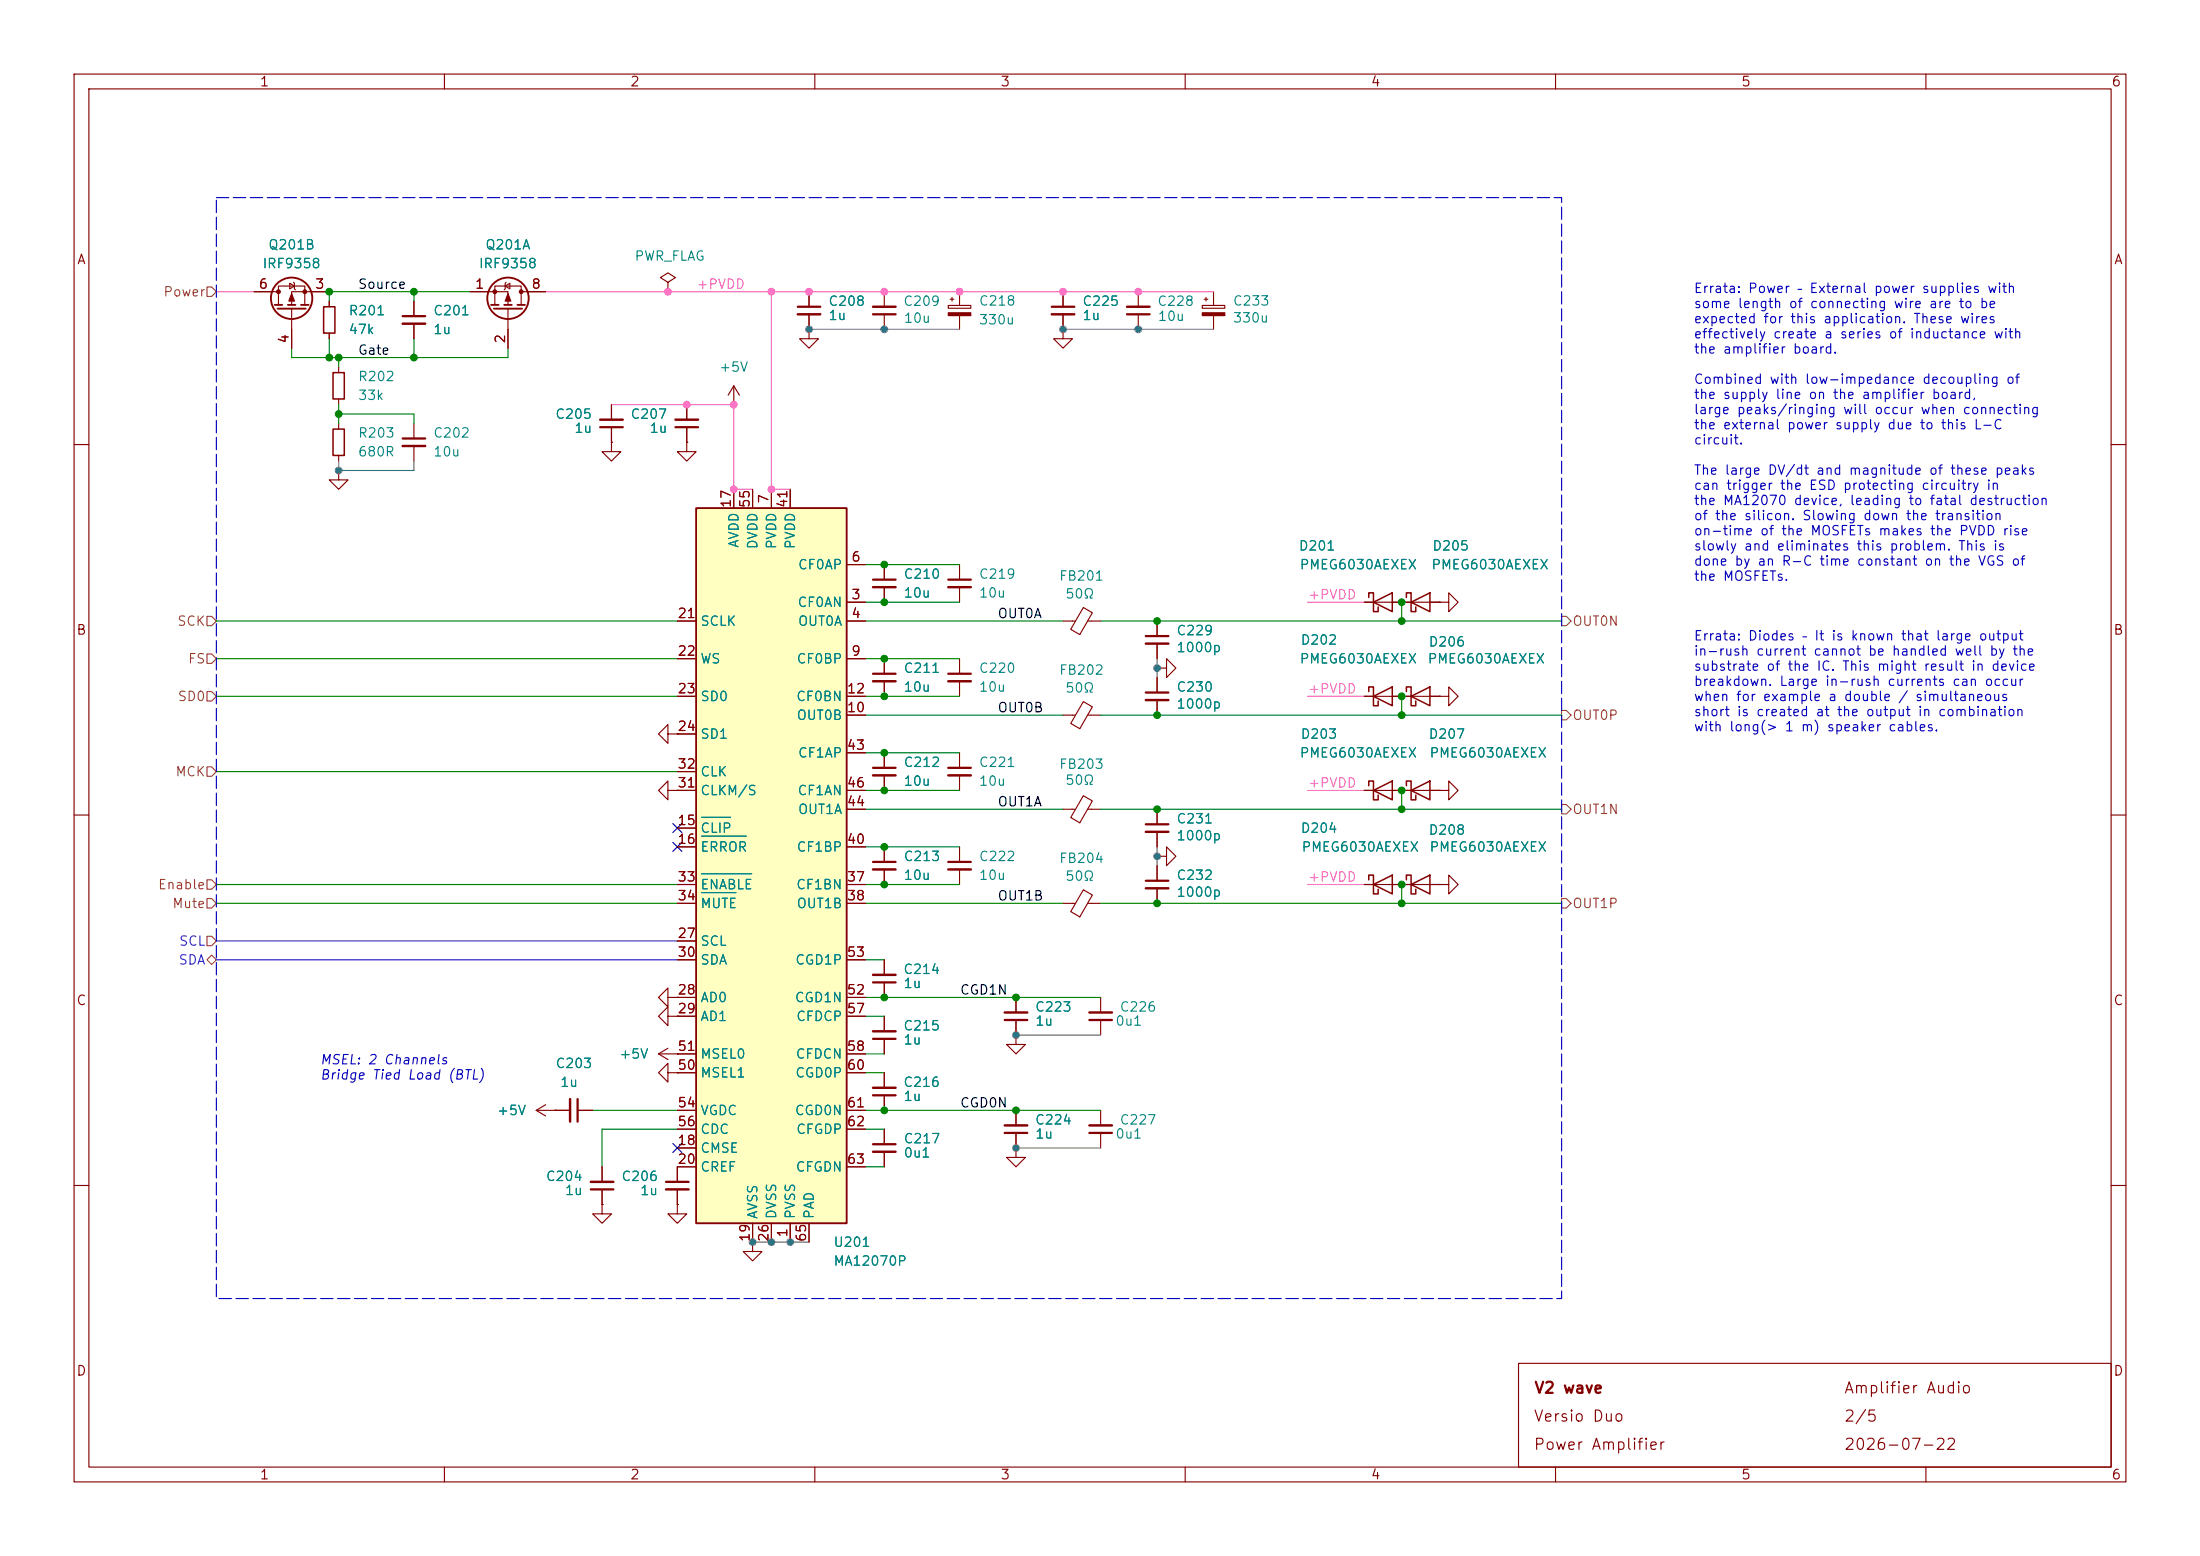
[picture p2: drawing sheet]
<svg xmlns="http://www.w3.org/2000/svg" width="297mm" height="210mm" viewBox="0 0 297 210" stroke-linecap="round" stroke-linejoin="round" font-family="sans-serif">
<g fill="none" stroke="#840000" stroke-width=".15">
<path d="M10 10h277v190h-277zM12 12h273v186h-273zM60 10v2M110 10v2M160 10v2M210 10v2M260 10v2M34.3 39.4h3.3M39.1 38.2l.7 .4-.7 .4zM39.6 38.1l.2 .1v.8l.1 .1M44.4 39.4h-5v1.7M90.2 38.1l1-.6-1-.7-1 .7 1 .6v1.3"/>
<path d="M90.2 39.4h.1M119.4 39.4v2M37.6 41.1v-2.5h3.5v2.5M39.4 41.7v5.3M45.7 57.2v.7M99.1 54.6h.1M99.1 52.1l-.8 1.2M99.1 52.1l.7 1.2M99.1 52.1v2.5M119.4 42.4v2.1M10 60h2M45.7 61.5v.7"/>
<path d="M285 60h2M156.2 90.2h1.3v-1.3l1.2 1.3-1.2 1.2v-1.2M156.2 90.2h.1M156.2 83.8v2.1M156.2 86.9v2M156.2 91.4v2.1M156.2 94.5v2M184.1 94h10.2M184.1 81.3h10.2M194.3 81.3h1.3v-1.3l1.2 1.3-1.2 1.3v-1.3M194.3 81.3h.1M194.3 94h1.3v-1.3l1.2 1.3-1.2 1.3v-1.3"/>
<path d="M194.3 94h.1M10 110h2M90.2 106.7v-1.3l-1.3 1.3 1.3 1.3v-1.3h1.2M91.4 106.7h.1M129.5 114.3v2M129.5 117.3v2.1M156.2 109.2v2.1M156.2 112.3v2M184.1 119.4h10.2M189.2 106.7h5.1M194.3 119.4h1.3v-1.3l1.2 1.3-1.2 1.3v-1.3M194.3 119.4h.1"/>
<path d="M194.3 106.7h1.3v-1.3l1.2 1.3-1.2 1.3v-1.3M194.3 106.7h.1M285 110h2M90.2 137.2v-1.3l-1.3 1.3 1.3 1.2v-1.2h1.2M90.2 134.6v-1.2l-1.3 1.2 1.3 1.3v-1.3h1.2M91.4 137.2h.1M91.4 134.6h.1M119.4 129.5v2.1M119.4 132.6v2M119.4 137.2v2M137.2 139.7v1.3h1.2l-1.2 1.2-1.3-1.2h1.3M137.2 139.7h.1"/>
<path d="M137.2 134.6v2.1M137.2 137.7v2M90.2 144.8v-1.3l-1.3 1.3 1.3 1.3v-1.3h1.2M91.4 144.8h.1M119.4 140.2v2M119.4 144.8v2M119.4 147.8v2.1M119.4 152.4v2M119.4 155.4v2.1M137.2 154.9v1.3h1.2l-1.2 1.3-1.3-1.3h1.3M137.2 154.9h.1M137.2 149.9v2"/>
<path d="M137.2 152.9v2M148.6 149.9v2M148.6 152.9v2M10 160h2M91.4 162.6v1.2h1.3l-1.3 1.3-1.2-1.3h1.2M91.4 162.6h.1M285 160h2M60 198v2M110 198v2M160 198v2M205 184h80v14h-80zM210 198v2"/>
<path d="M260 198v2"/>
</g>
<g fill="none" stroke="#840000" stroke-width=".2">
<path d="M45 57.9h1.5v3.6h-1.5zM184.8 93.3v-.6h.6v2.6h.7v-.7M184.8 80.6v-.6h.6v2.6h.7v-.7M185.4 94l2.6-1.3v2.6zM185.4 81.3l2.6-1.3v2.6zM189.9 80.6v-.6h.6v2.6h.6v-.7M189.9 93.3v-.6h.6v2.6h.6v-.7M190.5 81.3l2.5-1.3v2.6zM190.5 94l2.5-1.3v2.6zM184.8 118.7v-.6h.6v2.6h.7v-.7M185.4 119.4l2.6-1.3v2.6zM189.9 118.7v-.6h.6v2.6h.6v-.7"/>
<path d="M189.9 106v-.6h.6v2.6h.6v-.7M190.5 119.4l2.5-1.3v2.6zM190.5 106.7l2.5-1.3v2.6z"/>
</g>
<path d="M117.9 42.4h3M154.7 93.5h3M154.7 85.9h3M128 116.3h3.1M154.7 111.3h3M117.9 132.6h3M135.6 137.7h3.1M117.9 140.2h3M117.9 154.4h3M117.9 147.8h3M135.6 152.9h3.1M147.1 152.9h3" fill="none" stroke="#840000" stroke-width=".3"/>
<path d="M117.9 41.4h3M154.7 94.5h3M154.7 86.9h3M128 117.3h3.1M154.7 112.3h3M117.9 131.6h3M117.9 139.2h3M135.6 136.7h3.1M117.9 155.4h3M117.9 146.8h3M135.6 151.9h3.1M147.1 151.9h3" fill="none" stroke="#840000" stroke-width=".33"/>
<g fill="none" stroke="#840000" stroke-width=".25">
<path d="M37.1 41.1h1M37.5 41.7h3.8M38.9 41.1h1M40.6 41.1h1.1"/>
<circle cx="39.4" cy="40.3" r="2.79"/>
</g>
<g fill="#840000" stroke="#840000" stroke-width=".15">
<path d="M39.4 39.6l.4 1h-.8z"/>
<circle cx="37.6" cy="39.4" r=".25"/>
<circle cx="41.1" cy="39.4" r=".25"/>
</g>
<path d="M94 68.6h20.3v96.5h-20.3z" fill="#ffffc2"/>
<g fill="none" stroke="#840000" stroke-width=".25">
<path d="M66.3 41.1h1M66.7 41.7h3.8M68.1 41.1h1M69.8 41.1h1.1M94 68.6h20.3v96.5h-20.3z"/>
<circle cx="68.6" cy="40.3" r="2.79"/>
</g>
<g fill="none" stroke="#840000" stroke-width=".15">
<path d="M34.3 39.4h2.5M41.9 39.4h2.5M63.5 39.4h5.1v1.7M68.2 38.6l.6-.4v.8zM68.3 38.1l-.1 .1v.8l-.1 .1M70.4 39.4h3.3M109.2 39.4v2M129.5 39.4v1.8M143.5 39.4v2M153.7 39.4v2M163.8 39.4v1.8M39.4 44.5v2.5"/>
<path d="M44.4 40.6v.8M44.4 45v.7M45.7 49.5v.8M45.7 53.8v.8M55.9 40.6v2.1M55.9 43.7v2M55.9 57.2v2M66.8 41.1v-2.5h3.6v2.5M68.6 41.7v5.3M82.5 59.7v1.3h1.3l-1.3 1.2-1.2-1.2h1.2M82.5 59.7h.1M82.5 54.6v2"/>
<path d="M82.5 57.7v2M92.7 59.7v1.3h1.3l-1.3 1.2-1.3-1.2h1.3M92.7 59.7h.1M92.7 54.6v2M92.7 57.7v2M109.2 44.5v1.2h1.3l-1.3 1.3-1.3-1.3h1.3M109.2 44.5h.1M109.2 42.4v2.1M128 41.2h3.1v.4h-3.1zM128.3 40.4h.5M128.5 40.1v.5M129.5 42.6v1.9"/>
<path d="M143.5 44.5v1.2h1.3l-1.3 1.3-1.3-1.3h1.3M143.5 44.5h.1M143.5 42.4v2.1M153.7 42.4v2.1M162.3 41.2h3.1v.4h-3.1zM162.6 40.4h.5M162.8 40.1v.5M163.8 42.6v1.9M45.7 63.5v1.3h1.3l-1.3 1.2-1.3-1.2h1.3M45.7 63.5h.1M55.9 60.2v2M99.1 66v2.6"/>
<path d="M101.6 66v2.6M104.1 66v2.6M106.7 66v2.6M114.3 76.2h2.5M119.4 76.2v2M119.4 79.2v2.1M129.5 76.2v2M129.5 79.2v2.1M90.2 99.1v-1.3l-1.3 1.3 1.3 1.2v-1.2h1.2M91.4 99.1h.1M91.4 83.8h2.6M91.4 88.9h2.6"/>
<path d="M91.4 94h2.6M91.4 99.1h2.6M114.3 81.3h2.5M114.3 83.8h2.5M114.3 88.9h2.5M114.3 96.5h2.5M114.3 94h2.5M119.4 88.9v2M119.4 91.9v2.1M129.5 88.9v2M129.5 91.9v2.1M143.5 83.8h1.7"/>
<path d="M143.5 96.5h1.7M146.3 94.7l1.2 .7-1.7 2.9-1.2-.7zM146.3 82l1.2 .7-1.7 2.9-1.2-.7zM146.8 83.8h1.8M146.8 96.5h1.8M156.2 90.2h.1M156.2 83.8v2.1M156.2 86.9v2M156.2 91.4v2.1M156.2 94.5v2M184.1 81.3h1.3M184.1 94h1.3"/>
<path d="M188 81.3h2.5M188 94h2.5M193 81.3h1.3M193 94h1.3M194.3 94h.1M194.3 81.3h.1M91.4 106.7h.1M91.4 111.8h2.6M91.4 114.3h2.6M91.4 106.7h2.6M91.4 104.1h2.6M91.4 119.4h2.6"/>
<path d="M114.3 114.3h2.5M114.3 106.7h2.5M114.3 119.4h2.5M114.3 101.6h2.5M114.3 109.2h2.5M119.4 101.6v2M119.4 104.6v2.1M119.4 114.3v2M119.4 117.3v2.1M129.5 101.6v2M129.5 104.6v2.1M143.5 109.2h1.7"/>
<path d="M146.3 107.4l1.2 .7-1.7 2.9-1.2-.7zM146.8 109.2h1.8M156.2 115.6h1.3v-1.3l1.2 1.3-1.2 1.2v-1.2M156.2 115.6h.1M156.2 109.2v2.1M156.2 112.3v2M156.2 116.8v2.1M156.2 119.9v2M184.1 106.7h6.4M184.1 119.4h1.3M188 119.4h2.5M193 106.7h1.3"/>
<path d="M193 119.4h1.3M194.3 106.7h.1M194.3 119.4h.1M91.4 137.2h.1M91.4 134.6h.1M91.4 127h2.6M91.4 134.6h2.6M91.4 137.2h2.6M91.4 129.5h2.6M91.4 121.9h2.6M114.3 134.6h2.5M114.3 137.2h2.5"/>
<path d="M114.3 129.5h2.5M114.3 121.9h2.5M119.4 129.5v2.1M119.4 132.6v2M119.4 137.2v2M137.2 139.7h.1M137.2 134.6v2.1M137.2 137.7v2M143.5 121.9h1.7M146.3 120.1l1.2 .7-1.7 2.9-1.2-.7zM146.8 121.9h1.8M148.6 134.6v2.1"/>
<path d="M148.6 137.7v2M72.4 149.9h4.6M72.4 149.9l1.3 .7M73.7 149.1l-1.3 .8M74.9 149.9h.1M78 149.9h2M81.3 157.5v2M88.9 142.2h5.1M88.9 142.2l1.3 .8M90.2 141.5l-1.3 .7M91.4 142.2h.1M91.4 144.8h.1"/>
<path d="M91.4 154.9h2.6M91.4 144.8h2.6M91.4 149.9h2.6M91.4 152.4h2.6M94 157.5h-2.6v2M114.3 157.5h2.5M114.3 144.8h2.5M114.3 142.2h2.5M114.3 149.9h2.5M114.3 152.4h2.5M119.4 140.2v2M119.4 144.8v2"/>
<path d="M119.4 147.8v2.1M119.4 152.4v2M119.4 155.4v2.1M137.2 154.9h.1M137.2 149.9v2M137.2 152.9v2M81.3 162.6v1.2h1.2l-1.2 1.3-1.3-1.3h1.3M81.3 162.6h.1M81.3 160.5v2.1M91.4 162.6h.1M91.4 160.5v2.1M101.6 167.6v1.3h1.3l-1.3 1.3-1.3-1.3h1.3"/>
<path d="M101.6 167.6h.1M101.6 165.1v2.5M104.1 165.1v2.5M106.7 165.1v2.5M109.2 165.1v2.5"/>
</g>
<path d="M94.7 110.3h3.9M94.7 112.9h6.1M94.7 117.9h6.8M94.7 120.5h4.7" fill="none" stroke="#008484" stroke-width=".15"/>
<g fill="none" stroke="#840000" stroke-width=".3">
<path d="M54.4 59.2h3M54.4 42.7h3M81 57.7h3.1M91.2 57.7h3M107.7 41.4h3M142 41.4h3M152.1 42.4h3.1M117.9 78.2h3M128 78.2h3.1M117.9 90.9h3M128 90.9h3.1M117.9 116.3h3"/>
<path d="M117.9 103.6h3M128 103.6h3.1M154.7 118.9h3M147.1 137.7h3M78 148.3v3.1M89.9 159.5h3.1M79.8 160.5h3"/>
</g>
<g fill="none" stroke="#840000" stroke-width=".33">
<path d="M54.4 43.7h3M81 56.6h3.1M91.2 56.6h3M107.7 42.4h3M142 42.4h3M152.1 41.4h3.1M54.4 60.2h3M117.9 79.2h3M128 79.2h3.1M117.9 91.9h3M128 91.9h3.1M117.9 117.3h3"/>
<path d="M117.9 104.6h3M128 104.6h3.1M154.7 119.9h3M147.1 136.7h3M77 148.3v3.1M79.8 159.5h3M89.9 160.5h3.1"/>
</g>
<path d="M43.7 41.4h1.5v3.6h-1.5zM45 50.3h1.5v3.5h-1.5zM184.8 106v-.6h.6v2.6h.7v-.7M185.4 106.7l2.6-1.3v2.6z" fill="none" stroke="#840000" stroke-width=".2"/>
<g fill="#840000" stroke="#840000" stroke-width=".15">
<path d="M68.6 39.6l.4 1h-.8z"/>
<path d="M162.3 42.2h3.1v.4h-3.1z"/>
<path d="M128 42.2h3.1v.4h-3.1z"/>
<circle cx="70.4" cy="39.4" r=".25"/>
<circle cx="66.8" cy="39.4" r=".25"/>
</g>
<g fill="none" stroke="#848400" stroke-width=".15">
<path d="M27.9 38.7h.7l.6 .7-.6 .6h-.7zM27.9 93.3h.7l.6 .7-.6 .6h-.7zM27.9 88.3h.7l.6 .6-.6 .6h-.7zM27.9 83.2h.7l.6 .6-.6 .7h-.7zM210.8 95.9h.7l.6 .6-.6 .7h-.7zM210.8 83.2h.7l.6 .6-.6 .7h-.7zM27.9 118.7h.7l.6 .7-.6 .6h-.7zM27.9 103.5h.7l.6 .6-.6 .7h-.7zM210.8 108.6h.7l.6 .6-.6 .7h-.7zM27.9 129.5l.7-.6 .6 .6-.6 .7zM27.9 121.3h.7l.6 .6-.6 .7h-.7zM27.9 126.4h.7l.6 .6-.6 .6h-.7z"/>
<path d="M210.8 121.3h.7l.6 .6-.6 .7h-.7z"/>
</g>
<path d="M29.2 39.4h5.1M73.7 39.4h90.1M104.1 39.4v26.6h2.6M82.5 54.6h16.6v11.4h2.5M176.5 94h7.6M176.5 81.3h7.6M176.5 106.7h7.6M176.5 119.4h7.6" fill="none" stroke="#ff5cbb" stroke-width=".15"/>
<g fill="none" stroke="#008400" stroke-width=".15">
<path d="M55.9 39.4v1.2M63.5 39.4h-19.1v1.2M39.4 47v1.3h29.2v-1.3M44.4 45.7v2.6M45.7 48.3v1.2M45.7 54.6v2.6M45.7 55.9h10.2v1.3M55.9 45.7v2.6M116.8 76.2h12.7M29.2 83.8h62.2M29.2 94h62.2M29.2 88.9h62.2"/>
<path d="M116.8 81.3h12.7M116.8 83.8h26.7M116.8 94h12.7M116.8 88.9h12.7M116.8 96.5h26.7M148.6 83.8h62.2M148.6 96.5h62.2M189.2 81.3v2.5M189.2 94v2.5M29.2 104.1h62.2M29.2 119.4h62.2M116.8 119.4h12.7"/>
<path d="M116.8 101.6h12.7M116.8 106.7h12.7M116.8 114.3h12.7M116.8 109.2h26.7M148.6 109.2h62.2M189.2 106.7v2.5M189.2 119.4v2.5M29.2 121.9h62.2M116.8 121.9h26.7M116.8 134.6h31.8M116.8 129.5h2.6M116.8 137.2h2.6"/>
<path d="M148.6 121.9h62.2M80 149.9h11.4M91.4 152.4h-10.1v5.1M116.8 157.5h2.6M116.8 149.9h31.8M116.8 152.4h2.6M116.8 144.8h2.6M116.8 142.2h2.6"/>
</g>
<path d="M109.2 44.5h20.3M143.5 44.5h20.3M45.7 62.2v1.3h10.2v-1.3M156.2 88.9v2.5M156.2 114.3v2.5M137.2 139.7h11.4M137.2 154.9h11.4M101.6 167.6h7.6" fill="none" stroke="#676767" stroke-width=".15"/>
<path d="M29.2 129.5h62.2M29.2 127h62.2" fill="none" stroke="#4e06ce" stroke-width=".15"/>
<path d="M90.8 113.7l1.2 1.2M90.8 111.2l1.2 1.2M92 113.7l-1.2 1.2M92 111.2l-1.2 1.2M90.8 154.3l1.2 1.2M92 154.3l-1.2 1.2" fill="none" stroke="#000084" stroke-width=".15"/>
<path d="M29.2 26.7h181.6v148.6h-181.6z" fill="none" stroke="#0000c2" stroke-width=".15" stroke-dasharray="1.7 .6"/>
<g fill="#008400" stroke="#008400" stroke-width=".14">
<circle cx="137.2" cy="149.9" r=".46"/>
<circle cx="119.4" cy="119.4" r=".46"/>
<circle cx="119.4" cy="149.9" r=".46"/>
<circle cx="137.2" cy="134.6" r=".46"/>
<circle cx="119.4" cy="134.6" r=".46"/>
<circle cx="44.4" cy="39.4" r=".46"/>
<circle cx="44.4" cy="48.3" r=".46"/>
<circle cx="55.9" cy="48.3" r=".46"/>
<circle cx="55.9" cy="39.4" r=".46"/>
<circle cx="45.7" cy="55.9" r=".46"/>
<circle cx="45.7" cy="48.3" r=".46"/>
<circle cx="156.2" cy="83.8" r=".46"/>
<circle cx="119.4" cy="76.2" r=".46"/>
<circle cx="119.4" cy="81.3" r=".46"/>
<circle cx="119.4" cy="101.6" r=".46"/>
<circle cx="119.4" cy="88.9" r=".46"/>
<circle cx="119.4" cy="114.3" r=".46"/>
<circle cx="119.4" cy="106.7" r=".46"/>
<circle cx="119.4" cy="94" r=".46"/>
<circle cx="189.2" cy="83.8" r=".46"/>
<circle cx="189.2" cy="94" r=".46"/>
<circle cx="189.2" cy="96.5" r=".46"/>
<circle cx="156.2" cy="96.5" r=".46"/>
<circle cx="189.2" cy="121.9" r=".46"/>
<circle cx="189.2" cy="106.7" r=".46"/>
<circle cx="189.2" cy="109.2" r=".46"/>
<circle cx="189.2" cy="119.4" r=".46"/>
<circle cx="189.2" cy="81.3" r=".46"/>
<circle cx="156.2" cy="109.2" r=".46"/>
<circle cx="156.2" cy="121.9" r=".46"/>
</g>
<g fill="#676767" stroke="#676767" stroke-width=".14">
<circle cx="137.2" cy="154.9" r=".46"/>
<circle cx="137.2" cy="139.7" r=".46"/>
<circle cx="104.1" cy="167.6" r=".46"/>
<circle cx="106.7" cy="167.6" r=".46"/>
<circle cx="101.6" cy="167.6" r=".46"/>
<circle cx="45.7" cy="63.5" r=".46"/>
<circle cx="143.5" cy="44.5" r=".46"/>
<circle cx="153.7" cy="44.5" r=".46"/>
<circle cx="119.4" cy="44.5" r=".46"/>
<circle cx="109.2" cy="44.5" r=".46"/>
<circle cx="156.2" cy="90.2" r=".46"/>
<circle cx="156.2" cy="115.6" r=".46"/>
</g>
<g fill="#ff5cbb" stroke="#ff5cbb" stroke-width=".14">
<circle cx="90.2" cy="39.4" r=".46"/>
<circle cx="92.7" cy="54.6" r=".46"/>
<circle cx="153.7" cy="39.4" r=".46"/>
<circle cx="143.5" cy="39.4" r=".46"/>
<circle cx="129.5" cy="39.4" r=".46"/>
<circle cx="99.1" cy="66" r=".46"/>
<circle cx="104.1" cy="66" r=".46"/>
<circle cx="99.1" cy="54.6" r=".46"/>
<circle cx="119.4" cy="39.4" r=".46"/>
<circle cx="109.2" cy="39.4" r=".46"/>
<circle cx="104.1" cy="39.4" r=".46"/>
</g>
<g font-size="1.5" fill="#840000">
<text x="207" y="188.4">V2 wave</text>
<text x="248.9" y="188.4">Amplifier Audio</text>
<text x="206.9" y="192.3">Versio Duo</text>
<text x="206.9" y="196.1">Power Amplifier</text>
<text x="248.9" y="196.1">2026-07-22</text>
<text x="248.9" y="192.3">2/5</text>
</g>
<g font-size="1.3" fill="#840000">
<text x="35" y="12">1</text>
<text x="85" y="12">2</text>
<text x="135" y="12">3</text>
<text x="185" y="12">4</text>
<text x="235" y="12">5</text>
<text x="285" y="12">6</text>
<text x="10.3" y="36">A</text>
<text x="285.3" y="36">A</text>
<text x="34.8" y="39.3">6</text>
<text x="42.4" y="39.3">3</text>
<text x="64" y="39.3">1</text>
<text x="71.7" y="39.3">8</text>
<text x="39.3" y="46.5" transform="rotate(-90 39.3 46.5)">4</text>
<text x="68.5" y="46.5" transform="rotate(-90 68.5 46.5)">2</text>
<text x="99" y="68.6" transform="rotate(-90 99 68.6)">17</text>
<text x="101.5" y="68.6" transform="rotate(-90 101.5 68.6)">55</text>
<text x="104.1" y="68" transform="rotate(-90 104.1 68)">7</text>
<text x="106.6" y="68.6" transform="rotate(-90 106.6 68.6)">41</text>
<text x="114.8" y="76.1">6</text>
<text x="91.4" y="83.7">21</text>
<text x="114.8" y="81.2">3</text>
<text x="114.8" y="83.7">4</text>
<text x="10.2" y="86">B</text>
<text x="91.4" y="88.8">22</text>
<text x="114.8" y="88.8">9</text>
<text x="285.2" y="86">B</text>
<text x="91.4" y="93.9">23</text>
<text x="114.2" y="93.9">12</text>
<text x="91.4" y="99">24</text>
<text x="114.2" y="96.4">10</text>
<text x="114.2" y="101.5">43</text>
<text x="91.4" y="106.6">31</text>
<text x="91.4" y="104.1">32</text>
<text x="114.2" y="106.6">46</text>
<text x="91.4" y="111.7">15</text>
<text x="114.2" y="109.1">44</text>
<text x="91.4" y="114.2">16</text>
<text x="91.4" y="119.3">33</text>
<text x="114.2" y="119.3">37</text>
<text x="114.2" y="114.2">40</text>
<text x="91.4" y="121.8">34</text>
<text x="114.2" y="121.8">38</text>
<text x="91.4" y="126.9">27</text>
<text x="91.4" y="129.5">30</text>
<text x="114.2" y="129.5">53</text>
<text x="10.2" y="136">C</text>
<text x="91.4" y="134.5">28</text>
<text x="91.4" y="137.1">29</text>
<text x="114.2" y="134.5">52</text>
<text x="114.2" y="137.1">57</text>
<text x="285.2" y="136">C</text>
<text x="91.4" y="142.2">51</text>
<text x="114.2" y="142.2">58</text>
<text x="91.4" y="144.7">50</text>
<text x="91.4" y="149.8">54</text>
<text x="114.2" y="144.7">60</text>
<text x="114.2" y="149.8">61</text>
<text x="91.4" y="154.9">18</text>
<text x="91.4" y="152.3">56</text>
<text x="114.2" y="152.3">62</text>
<text x="91.4" y="157.4">20</text>
<text x="114.2" y="157.4">63</text>
<text x="101.5" y="167.7" transform="rotate(-90 101.5 167.7)">19</text>
<text x="104.1" y="167.7" transform="rotate(-90 104.1 167.7)">26</text>
<text x="106.6" y="167.1" transform="rotate(-90 106.6 167.1)">1</text>
<text x="109.1" y="167.7" transform="rotate(-90 109.1 167.7)">65</text>
<text x="10.2" y="186">D</text>
<text x="285.2" y="186">D</text>
<text x="35" y="200">1</text>
<text x="85" y="200">2</text>
<text x="135" y="200">3</text>
<text x="185" y="200">4</text>
<text x="235" y="200">5</text>
<text x="285" y="200">6</text>
</g>
<g font-size="1.3" fill="#008484">
<text x="36.1" y="34">Q201B</text>
<text x="65.4" y="34">Q201A</text>
<text x="85.6" y="35.5">PWR_FLAG</text>
<text x="35.3" y="36.5">IRF9358</text>
<text x="64.6" y="36.5">IRF9358</text>
<text x="111.7" y="41.6">C208</text>
<text x="121.9" y="41.6">C209</text>
<text x="132.1" y="41.6">C218</text>
<text x="146" y="41.6">C225</text>
<text x="156.2" y="41.6">C228</text>
<text x="166.4" y="41.6">C233</text>
<text x="47" y="42.9">R201</text>
<text x="47" y="45.4">47k</text>
<text x="58.4" y="42.9">C201</text>
<text x="58.4" y="45.4">1u</text>
<text x="111.7" y="43.5">1u</text>
<text x="121.9" y="43.9">10u</text>
<text x="132.1" y="44.1">330u</text>
<text x="146" y="43.5">1u</text>
<text x="156.2" y="43.6">10u</text>
<text x="166.4" y="43.9">330u</text>
<text x="48.2" y="51.8">R202</text>
<text x="97" y="50.5">+5V</text>
<text x="48.2" y="59.4">R203</text>
<text x="48.2" y="54.3">33k</text>
<text x="58.4" y="59.4">C202</text>
<text x="74.9" y="56.8">C205</text>
<text x="77.4" y="58.7">1u</text>
<text x="85" y="56.8">C207</text>
<text x="87.6" y="58.7">1u</text>
<text x="48.2" y="61.9">680R</text>
<text x="58.4" y="61.9">10u</text>
<text x="100" y="74" transform="rotate(-90 100 74)">AVDD</text>
<text x="102.6" y="74.2" transform="rotate(-90 102.6 74.2)">DVDD</text>
<text x="105.1" y="74.2" transform="rotate(-90 105.1 74.2)">PVDD</text>
<text x="107.6" y="77.2">CF0AP</text>
<text x="107.6" y="74.2" transform="rotate(-90 107.6 74.2)">PVDD</text>
<text x="175.2" y="74.6">D201</text>
<text x="175.4" y="77.2">PMEG6030AEXEX</text>
<text x="193.1" y="77.2">PMEG6030AEXEX</text>
<text x="193.3" y="74.6">D205</text>
<text x="107.6" y="82.2">CF0AN</text>
<text x="121.9" y="78.4">C210</text>
<text x="121.9" y="81">10u</text>
<text x="132.1" y="78.4">C219</text>
<text x="132.1" y="81">10u</text>
<text x="142.9" y="78.7">FB201</text>
<text x="143.7" y="81.1">50Ω</text>
<text x="94.5" y="84.8">SCLK</text>
<text x="94.5" y="89.9">WS</text>
<text x="107.5" y="89.9">CF0BP</text>
<text x="107.6" y="84.8">OUT0A</text>
<text x="158.7" y="86.1">C229</text>
<text x="158.7" y="88.3">1000p</text>
<text x="175.4" y="89.9">PMEG6030AEXEX</text>
<text x="175.5" y="87.3">D202</text>
<text x="192.6" y="89.9">PMEG6030AEXEX</text>
<text x="192.8" y="87.6">D206</text>
<text x="94.5" y="94.9">SD0</text>
<text x="107.4" y="94.9">CF0BN</text>
<text x="121.9" y="91.1">C211</text>
<text x="121.9" y="93.7">10u</text>
<text x="132.1" y="91.1">C220</text>
<text x="132.1" y="93.7">10u</text>
<text x="142.9" y="91.4">FB202</text>
<text x="143.7" y="93.8">50Ω</text>
<text x="158.7" y="93.7">C230</text>
<text x="158.7" y="96">1000p</text>
<text x="94.5" y="100">SD1</text>
<text x="107.5" y="97.5">OUT0B</text>
<text x="175.5" y="100">D203</text>
<text x="192.8" y="100">D207</text>
<text x="94.5" y="107.6">CLKM/S</text>
<text x="94.5" y="105.1">CLK</text>
<text x="107.6" y="107.6">CF1AN</text>
<text x="107.6" y="102.6">CF1AP</text>
<text x="121.9" y="103.8">C212</text>
<text x="121.9" y="106.4">10u</text>
<text x="132.1" y="103.8">C221</text>
<text x="132.1" y="106.4">10u</text>
<text x="142.9" y="104.1">FB203</text>
<text x="143.7" y="106.2">50Ω</text>
<text x="175.4" y="102.6">PMEG6030AEXEX</text>
<text x="192.9" y="102.6">PMEG6030AEXEX</text>
<text x="94.5" y="112.7">CLIP</text>
<text x="107.6" y="110.2">OUT1A</text>
<text x="158.7" y="111.5">C231</text>
<text x="158.7" y="113.7">1000p</text>
<text x="175.5" y="112.7">D204</text>
<text x="192.8" y="113">D208</text>
<text x="94.5" y="115.3">ERROR</text>
<text x="107.5" y="115.3">CF1BP</text>
<text x="121.9" y="116.5">C213</text>
<text x="121.9" y="119.1">10u</text>
<text x="132.1" y="116.5">C222</text>
<text x="132.1" y="119.1">10u</text>
<text x="142.9" y="116.8">FB204</text>
<text x="143.7" y="119.2">50Ω</text>
<text x="158.7" y="119.1">C232</text>
<text x="175.6" y="115.3">PMEG6030AEXEX</text>
<text x="192.9" y="115.3">PMEG6030AEXEX</text>
<text x="94.5" y="120.3">ENABLE</text>
<text x="94.5" y="122.9">MUTE</text>
<text x="107.4" y="120.3">CF1BN</text>
<text x="107.5" y="122.9">OUT1B</text>
<text x="158.7" y="121.4">1000p</text>
<text x="94.5" y="128">SCL</text>
<text x="94.5" y="130.5">SDA</text>
<text x="107.3" y="130.5">CGD1P</text>
<text x="121.9" y="131.8">C214</text>
<text x="94.5" y="135.6">AD0</text>
<text x="107.2" y="135.6">CGD1N</text>
<text x="121.9" y="133.7">1u</text>
<text x="139.6" y="136.9">C223</text>
<text x="151.1" y="136.9">C226</text>
<text x="83.5" y="143.2">+5V</text>
<text x="94.5" y="138.1">AD1</text>
<text x="94.5" y="143.2">MSEL0</text>
<text x="107.3" y="143.2">CFDCN</text>
<text x="107.4" y="138.1">CFDCP</text>
<text x="121.9" y="139.4">C215</text>
<text x="121.9" y="141.3">1u</text>
<text x="139.7" y="138.8">1u</text>
<text x="150.5" y="138.8">0u1</text>
<text x="74.9" y="144.5">C203</text>
<text x="75.5" y="147">1u</text>
<text x="94.5" y="145.7">MSEL1</text>
<text x="107.3" y="145.7">CGD0P</text>
<text x="121.9" y="147">C216</text>
<text x="121.9" y="148.9">1u</text>
<text x="67" y="150.8">+5V</text>
<text x="94.5" y="155.9">CMSE</text>
<text x="94.5" y="150.8">VGDC</text>
<text x="94.5" y="153.4">CDC</text>
<text x="107.2" y="150.8">CGD0N</text>
<text x="107.4" y="153.4">CFGDP</text>
<text x="121.9" y="154.6">C217</text>
<text x="139.6" y="152.1">C224</text>
<text x="139.7" y="154">1u</text>
<text x="150.5" y="154">0u1</text>
<text x="151.1" y="152.1">C227</text>
<text x="73.6" y="159.7">C204</text>
<text x="76.2" y="161.6">1u</text>
<text x="83.8" y="159.7">C206</text>
<text x="86.3" y="161.6">1u</text>
<text x="94.5" y="158.4">CREF</text>
<text x="107.3" y="158.4">CFGDN</text>
<text x="121.9" y="156.5">0u1</text>
<text x="102.6" y="164.6" transform="rotate(-90 102.6 164.6)">AVSS</text>
<text x="105.1" y="164.6" transform="rotate(-90 105.1 164.6)">DVSS</text>
<text x="107.6" y="164.6" transform="rotate(-90 107.6 164.6)">PVSS</text>
<text x="110.2" y="164.6" transform="rotate(-90 110.2 164.6)">PAD</text>
<text x="112.4" y="168.6">U201</text>
<text x="112.4" y="171.1">MA12070P</text>
</g>
<g font-size="1.3" fill="#848400">
<text x="22" y="40.3">Power</text>
<text x="23.8" y="84.8">SCK</text>
<text x="25.3" y="89.9">FS</text>
<text x="212.2" y="84.8">OUT0N</text>
<text x="23.9" y="94.9">SD0</text>
<text x="212.2" y="97.5">OUT0P</text>
<text x="23.6" y="105.1">MCK</text>
<text x="212.2" y="110.2">OUT1N</text>
<text x="21.2" y="120.3">Enable</text>
<text x="23.2" y="122.9">Mute</text>
<text x="212.2" y="122.9">OUT1P</text>
</g>
<g font-size="1.3">
<text x="48.2" y="39.3">Source</text>
<text x="48.2" y="48.2">Gate</text>
<text x="134.6" y="83.8">OUT0A</text>
<text x="134.6" y="96.5">OUT0B</text>
<text x="134.6" y="109.2">OUT1A</text>
<text x="134.6" y="121.9">OUT1B</text>
<text x="129.5" y="134.6">CGD1N</text>
<text x="129.5" y="149.8">CGD0N</text>
</g>
<g font-size="1.3" fill="#ff5cbb">
<text x="94" y="39.3">+PVDD</text>
<text x="176.5" y="81.2">+PVDD</text>
<text x="176.5" y="93.9">+PVDD</text>
<text x="176.5" y="106.6">+PVDD</text>
<text x="176.5" y="119.3">+PVDD</text>
</g>
<g font-size="1.3" fill="#0000c2">
<text x="228.6" y="39.9">Errata: Power – External power supplies with</text>
<text x="228.6" y="41.9">some length of connecting wire are to be</text>
<text x="228.6" y="44">expected for this application. These wires</text>
<text x="228.6" y="46">effectively create a series of inductance with</text>
<text x="228.6" y="48">the amplifier board.</text>
<text x="228.6" y="52.1">Combined with low-impedance decoupling of</text>
<text x="228.6" y="54.2">the supply line on the amplifier board,</text>
<text x="228.6" y="56.2">large peaks/ringing will occur when connecting</text>
<text x="228.6" y="58.3">the external power supply due to this L-C</text>
<text x="228.6" y="60.3">circuit.</text>
<text x="228.6" y="64.4">The large DV/dt and magnitude of these peaks</text>
<text x="228.6" y="66.4">can trigger the ESD protecting circuitry in</text>
<text x="228.6" y="68.5">the MA12070 device, leading to fatal destruction</text>
<text x="228.6" y="70.5">of the silicon. Slowing down the transition</text>
<text x="228.6" y="72.6">on-time of the MOSFETs makes the PVDD rise</text>
<text x="228.6" y="74.6">slowly and eliminates this problem. This is</text>
<text x="228.6" y="76.7">done by an R-C time constant on the VGS of</text>
<text x="228.6" y="78.7">the MOSFETs.</text>
<text x="228.6" y="86.8">Errata: Diodes – It is known that large output</text>
<text x="228.6" y="88.8">in-rush current cannot be handled well by the</text>
<text x="228.6" y="90.9">substrate of the IC. This might result in device</text>
<text x="228.6" y="92.9">breakdown. Large in-rush currents can occur</text>
<text x="228.6" y="94.9">when for example a double / simultaneous</text>
<text x="228.6" y="97">short is created at the output in combination</text>
<text x="228.6" y="99">with long(&gt; 1 m) speaker cables.</text>
<text x="43.1" y="144">MSEL: 2 Channels</text>
<text x="43.1" y="146">Bridge Tied Load (BTL)</text>
</g>
<g font-size="1.3" fill="#4e06ce">
<text x="24" y="130.5">SDA</text>
<text x="24.1" y="128">SCL</text>
</g>
</svg>
